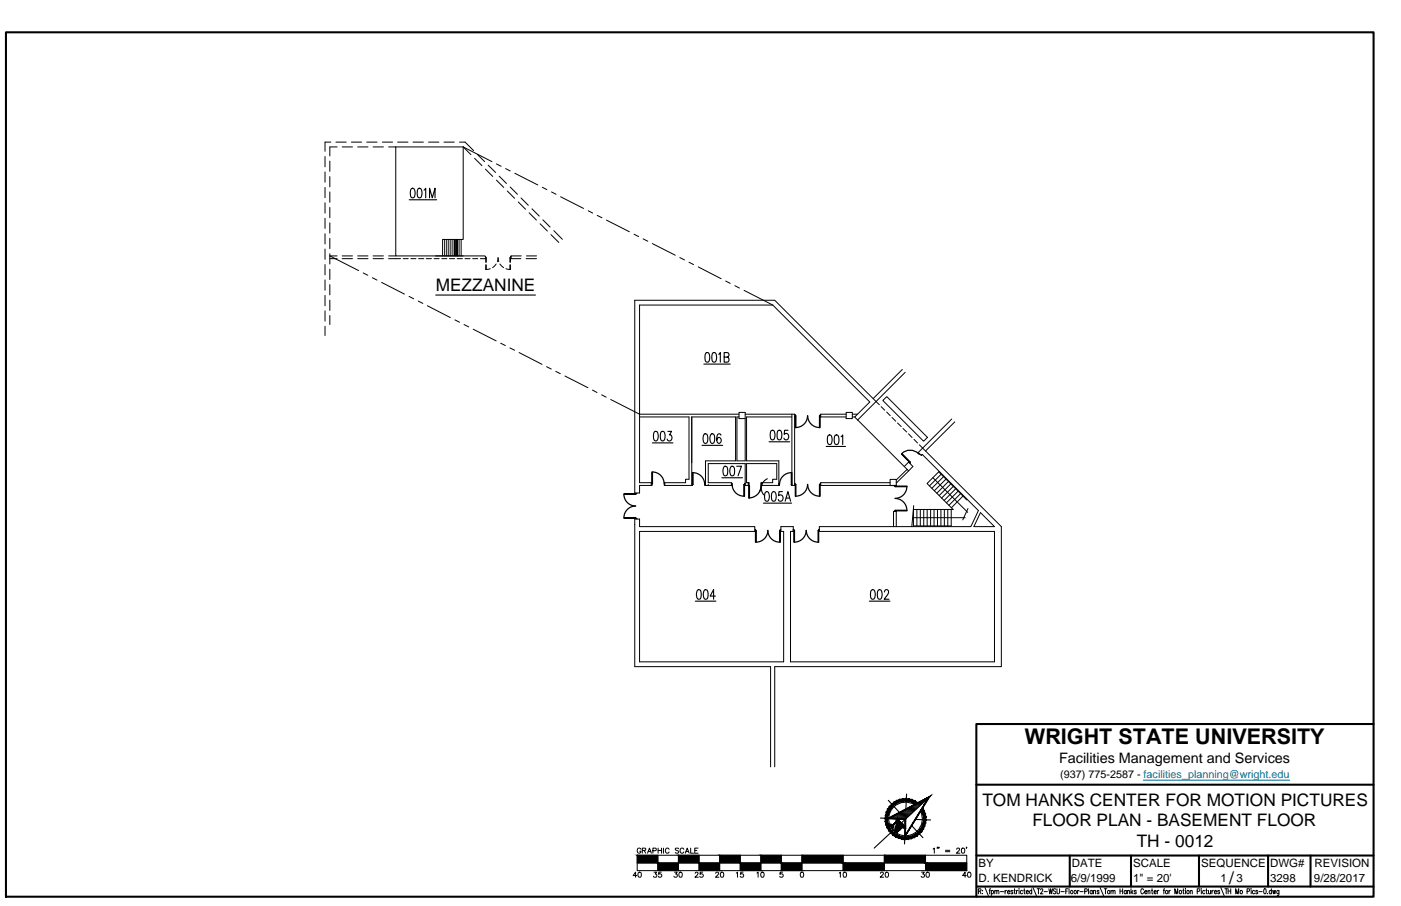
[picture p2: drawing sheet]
<svg xmlns="http://www.w3.org/2000/svg" width="432mm" height="279mm" viewBox="0 0 432 279" stroke-linecap="round" stroke-linejoin="round" font-family="sans-serif">
<!-- layer: A-EXISTING -->
<g fill="none" stroke="#000" stroke-width=".31">
<path d="M100.2 48.3v3.1M100.2 53v3.2M100.2 57.8v3.2M101.7 49.7v3.1M101.7 54.5v3.1M101.7 59.2v3.2M102 43.8h-1.8v2.9M103.5 43.8h3.2M103.9 45.3h-2.2v2.8M105.5 45.3h3.1M108.3 43.8h3.2M110.3 45.3h3.1"/>
<path d="M113 43.8h3.2M115 45.3h3.2M117.8 43.8h3.2M119.8 45.3h2.2M122.6 43.8h3.1M127.3 43.8h3.2M132.1 43.8h3.2M136.8 43.8h3.2M141.6 43.8h1.8l2.6 2.7M142.8 45.3l2.3 2.4M146.3 48.8l2.2 2.3M147.1 47.6l2.3 2.2"/>
<path d="M149.6 52.2l2.3 2.2M150.5 50.9l2.3 2.3M153 55.6l2.3 2.2M153.9 54.3l2.2 2.3M156.4 58.9l2.2 2.2M157.2 57.7l2.3 2.2M100.2 62.5v3.2M100.2 67.3v3.2M100.2 72.1v3.1M100.2 76.8v3.2M101.7 79.8h2.2M101.7 78.9h2.2"/>
<path d="M101.7 64v3.2M101.7 68.7v3.2M101.7 73.5v3.2M101.7 78.2v3.2M105.5 79.8h3.1M105.5 78.9h3.1M110.3 79.8h3.1M110.3 78.9h3.1M115 79.8h3.2M115 78.9h3.2M119.8 79.8h3.7M119.8 78.9h2.2"/>
<path d="M124.3 79.8h1.5M126.6 79.8h1.6M129 79.8h1.6M131.4 79.8h1.6M133.8 79.8h1.6M136.2 79.8h1.5M138.5 79.8h1.6M140.9 79.8h1.6M143.3 79.8h1.6M145.7 79.8h1.5M148.1 79.8h1.4M149.5 79.1h.2v.7h-.2"/>
<path d="M157.3 79.8h3.2M157.3 79.5h-.1v1.4M157.5 79.1h-.2v1.8M159.7 62.3l2.3 2.2M160.6 61.1l2.2 2.2M160.7 78.9h-3.2v.9M162.2 79.8h3.2M162.2 78.9h3.2M163.1 65.6l2.2 2.3M164 64.4l2.2 2.2M166.5 69l2.2 2.3M167.3 67.8l2.3 2.2"/>
<path d="M169.8 72.4l2.4 2.4M170.7 71.1l2.6 2.7M100.2 81.6v3.2M100.2 86.3v3.2M100.2 91.1v3.2M100.2 95.9v3.1M101.7 83v3.2M101.7 87.8v3.1M101.7 92.6v3.1M101.7 97.3v2.8M149.7 80.9v-1.4h.2v1.4M149.7 81.7v1.4h.2"/>
<path d="M149.9 81.7v1.4M151.1 82.9l-1.2 .2M152.9 81.4l-1.1 1.1M153.3 80.7l.2-1.2 .2 1.2M154.1 81.4l1.1 1.1M157.2 81.7v1.4M157.3 81.7v1.4l-1.4-.2M100.2 100.6v2.9M278.1 113.9l-9 9M279 114.8l-14.7 14.7M197.1 128.6h15.3v19.2h-1.1v1.1h-6.6v.8h8.5M197.1 127.7h30.7"/>
<path d="M227.8 128.6h-.7v13.5h2.6v-14.9h-1.9v1.9h1.9M229.7 127.7h15.2v22M244.1 128.6h-14v13.5h9.9v7.6M244.1 127.7v22M244.9 127.9h.2v.6h-.2M252.7 128.6h8.1M253 127.9h-.3v.6M260.8 127.2h1.9v1.9h-1.9zM260.8 127.7h-7.8v.9M262.7 128.6h.8M262.7 127.7h1.6M264.3 129.5l-.9-.9 4.7-4.6-29.9-29.9h-41.1v54.8h3.8v.8h-3.8v2.3h-1.5"/>
<path d="M264.3 129.5l15.7 15.7M271 124.8l-32.2-32.2h-43.2v59.6h.7v-.2M271.6 125.4l1.1 1.1M272.1 123.5l1.2-1.2 12.5 12.6-1.1 1.2zM273.3 127.1l1.1 1.1M274.9 128.7l1.2 1.2M276.6 130.4l1.2 1.1M278.3 132.1l1.2 1.1M280 133.8l1.1 1.1M281.7 135.5l1.1 1.1M283 139.5l-.1 .2 .4 .4 .2-.1M283 139.5l.9 .9 .3-.3 17.4 17.4-2.4 4.9h-46.7v1.5"/>
<path d="M283.4 137.2l25.2 25.2v43.2h-69.8v30.9M293.3 129.2l-10.3 10.3M294.3 130.1l-9 9M195.6 159.9v45.7h41.9v30.9M200.7 148.9v.8M204.9 148.9v.8M213.2 149.1h.2v.6h-.2zM213.2 149.1v-20.5h13.5v13.5h-9.3v7.6h-.2v-.6h.2M217.2 149.7h8.5M218.3 149.7h.1M225.4 149.1h.3v.6h-.3zM225.4 149.7v-.8h-7.1v-5.9h11.4v6.7"/>
<path d="M229.7 149.1h-.2v.6h.2M229.7 149.7h.9v-.8h-.5v-5.9h9.3v4.8h-1.3v1.1h-3.3v.8h5.2M240 149.1h.3v.6h-.3M244.9 149.1h.2v.6h-1.2v-.3M253 149.7h23.2v.2h-.6v-.2M274.3 148.9h-21.3v.8h-.3v-.6h.3M274.3 147.8h1.9v1.9h-1.9zM275.6 157.7v-.2h.6v4.9M276.2 157.7h-.8v4.7M279.6 144.8l-3.4 3.2M280 142.5l.2-.1 .4 .4-.1 .2M280 145.2l-3.8 3.7"/>
<path d="M280 142.5l-1.3 1.4M280 142.5l1.4 1.4-1.4 1.3M281.5 159.7h16M281.6 155.9l-.6 6.5M282.6 157.1v5.1M283.6 157.1v5.1M284.7 157.1v5.1M285.8 157.1v5.1M286.8 157.1v5.1M287.5 147.3l10.8 10.7M287.9 157.1v5.1M288.9 157.1v5.1"/>
<path d="M290 157.1v5.1M290 146.3l-3.5 3.5M290.8 147l-3.6 3.6M291.1 157.1v5.1M291.6 147.8l-3.6 3.6M292.1 157.1v5.1M292.3 148.5l-3.6 3.6M293 149.2l-3.6 3.6M293.8 150l-3.6 3.6M294.5 150.8l-3.5 3.6M295.3 151.5l-3.6 3.6M296.1 152.2l-3.6 3.6"/>
<path d="M296.8 153l-3.6 3.6M298 154.2l-8.7-8.7-3.6 3.6 8.1 8h-12.3v5.1h11.7v-5.1M298.3 156.8l-1.6 3.5M302.2 158.1l4.3 4.3h-6.3zM196.3 160.1v-.2h-.7v.2h1.5v2.3h35.5v1.5h-35.5v40.2h44.4v-40.2h-1v-.6h.2M232.6 163.3h.2v.6h-.2M244.5 163.3h.2v.6h-.2zM252.5 163.3h-.2v.6h54.2v40.2h-62.9v-40.2h.9v-1.5h-3.8v1.5"/>
</g>
<!-- layer: A-DOOR -->
<g fill="none" stroke="#000" stroke-width=".38">
<path d="M245.1 128.2h.2v3.7h-.2zM248.9 128.2a3.6 3.6 0 0 1-3.6 3.6M248.9 128.2a3.6 3.6 0 0 0 3.7 3.6M252.6 128.2h.1v3.7h-.1zM283.1 139.9a3.6 3.6 0 0 0-5.2 0M192.3 152.4a3.6 3.6 0 0 0 3.6 3.7 3.6 3.6 0 0 0-3.6 3.6M192.3 159.7h3.6v.2h-3.6zM192.3 152.2h3.6v.3h-3.6zM200.9 145.6h.2v3.6h-.2zM201.1 145.6a3.6 3.6 0 0 1 3.6 3.6M213.4 145.8h.2v3.6h-.2zM213.6 145.8a3.6 3.6 0 0 1 3.6 3.6"/>
<path d="M225.7 149.4a3.6 3.6 0 0 0 3.6 3.6M229.3 149.4h.2v3.6h-.2zM230.6 148.9l.3 .1-.1 .8-.2-.1M230.8 149.8h.2v3.8h-.2zM234.1 151.7l.5-1.9a3.8 3.8 0 0 1-3.8 3.8M234.8 148.9l-.3 .1 .1 .8 .2-.1M243.9 145.8a3.6 3.6 0 0 0-3.6 3.6M243.9 145.8h.2v3.6h-.2zM245.1 149.4h.2v3.6h-.2zM248.9 149.4a3.6 3.6 0 0 1-3.6 3.6M248.9 149.4a3.6 3.6 0 0 0 3.7 3.6M252.6 149.4h.1v3.6h-.1z"/>
<path d="M275.9 149.9h3.6v.2h-3.6zM275.9 157.4h3.6v.1h-3.6zM277.8 140l.2-.1 2.5 2.6-.1 .1zM279.5 150.1a3.6 3.6 0 0 1-3.6 3.6 3.7 3.7 0 0 1 3.6 3.6M232.8 163.6h.3v3.6h-.3zM233 167.2a3.6 3.6 0 0 0 3.7-3.6 3.6 3.6 0 0 0 3.6 3.6M240.3 163.6h.2v3.6h-.2zM244.7 163.6h.2v3.6h-.2zM244.8 167.2a3.6 3.6 0 0 0 3.7-3.6 3.7 3.7 0 0 0 3.6 3.6M252.2 163.6h.1v3.6h-.1z"/>
</g>
<!-- layer: ROOM-NUMBER -->
<g fill="none" stroke="#000" stroke-width=".34">
<path d="M126.8 58.2l.5-.1a2.02 2.02 0 0 1 0 2.9h-.2a1.38 1.38 0 0 1-.6-1.7zM128.9 58.2l.5-.1a2.02 2.02 0 0 1 0 2.9h-.2a1.38 1.38 0 0 1-.6-1.7zM130.7 58.6l.5-.5v2.9M126.1 61.6h8.5M132.4 61v-2.9l.8 2.9 .9-2.9v2.9M216.9 112.3h8.2M217.6 108.9l.5-.2a2.02 2.02 0 0 1 0 3h-.2a1.38 1.38 0 0 1-.6-1.7zM219.7 108.9l.5-.2a2.02 2.02 0 0 1 0 3h-.2a1.38 1.38 0 0 1-.6-1.7zM221.5 109.3l.5-.6v3M223.2 110.1l1.3-.1 .2-.4-.2-.7-1.3-.2v3h.9l.6-.6a.82 .82 0 0 0-.6-1M201.1 136.6h6.3M201.7 133.2l.5-.2a2.02 2.02 0 0 1 0 3h-.2a2.36 2.36 0 0 1-.3-2.8z"/>
<path d="M203.8 133.2l.6-.2a2.02 2.02 0 0 1 0 3h-.3a2.36 2.36 0 0 1-.3-2.8zM205.8 133h1.2l-.7 1.1a.88 .88 0 0 1 .8 1.2 .88 .88 0 0 1-1.4 .4l-.1-.3M216.4 137.3h6.3M217 133.9l.5-.1a1.38 1.38 0 0 1 .7 1.7l-.3 1.1-.6 .2a2.28 2.28 0 0 1-.3-2.9zM219.1 133.9l.5-.1a1.38 1.38 0 0 1 .7 1.7l-.3 1.1-.6 .2a2.28 2.28 0 0 1-.3-2.9zM222.2 134.2l-.1-.3-.6-.1a1.81 1.81 0 0 0 .2 3 .97 .97 0 0 0 .6-1 .97 .97 0 0 0-.8-.9l-.6 .8M237 136.2h6.4M237.7 132.8l.5-.1a2.02 2.02 0 0 1 0 3h-.2a1.38 1.38 0 0 1-.6-1.7zM239.8 132.8l.5-.1a2.02 2.02 0 0 1 0 3h-.2a1.38 1.38 0 0 1-.6-1.7zM242.9 132.7h-1.1l-.1 1.3a.95 .95 0 0 1 1.5 .5 .95 .95 0 0 1-1.1 1.2l-.5-.6M254.6 137.7h6M255.3 134.3l.5-.2a2.02 2.02 0 0 1 0 3h-.2a1.38 1.38 0 0 1-.6-1.7z"/>
<path d="M257.4 134.3l.6-.2a2.02 2.02 0 0 1 0 3h-.3a1.38 1.38 0 0 1-.6-1.7zM259.2 134.7l.5-.6v3M222.5 147.3h6.3M223.2 143.9l.5-.1a2.36 2.36 0 0 1 .3 2.8l-.6 .1a2.23 2.23 0 0 1-.2-2.8zM225.3 143.9l.5-.1a2.36 2.36 0 0 1 .3 2.8l-.5 .1a2.23 2.23 0 0 1-.3-2.8zM227 143.8h1.5l-1 2.9M235.3 155.2h8.7M235.9 151.8l.6-.2a2.02 2.02 0 0 1 0 3h-.2a1.38 1.38 0 0 1-.7-1.7zM236.5 147.6a3.2 3.2 0 0 0-1.1 5M238.1 151.8l.5-.2a2.02 2.02 0 0 1 0 3h-.2a1.38 1.38 0 0 1-.6-1.7zM241.1 151.6h-1l-.1 1.3a.89 .89 0 0 1 1.4 .7 .89 .89 0 0 1-1.4 .7l-.1-.3M242 154.6l.8-3 .9 3"/>
<path d="M242.3 153.6h1M214.3 185.4h6.4M215 182l.5-.2a2.36 2.36 0 0 1 .3 2.9l-.5 .1a2.23 2.23 0 0 1-.3-2.8zM217.1 182l.5-.2a2.36 2.36 0 0 1 .3 2.9l-.5 .1a2.23 2.23 0 0 1-.3-2.8zM220.5 183.8h-1.6l1-2v3M267.9 185.4h6.4M268.6 182l.5-.2a2.02 2.02 0 0 1 0 3h-.2a1.38 1.38 0 0 1-.6-1.7zM270.7 182l.5-.2a2.02 2.02 0 0 1 0 3h-.2a1.38 1.38 0 0 1-.6-1.7zM272.6 182.6l.1-.5a.68 .68 0 0 1 1-.1 .68 .68 0 0 1 .1 1l-1.3 1.8h1.5"/>
</g>
<!-- layer: A-Mezzanine -->
<path d="M134.3 78.9h15.2M136.4 78.9v-5.1h6.4v-28.5h-20.8v33.6h20.8M137 73.8v5.1M137.7 73.8v5.1M138.3 73.8v5.1M139 73.8v5.1M139.6 73.8v5.1M140.2 78.9v-5.1v5.1M140.9 78.9v-5.1v5.1M140.9 73.8v5.1M141.5 73.8v5.1M142.1 73.8v5.1" fill="none" stroke="#000" stroke-width=".31"/>
<!-- layer: BORDER -->
<path d="M1.8 10h421.5v266.5h-421.5zM423.3 223.3h-122.4v53.2M300.9 242h122.4M300.9 263.8h122.4M301 273.4h122.3M329.7 263.8v9.6M348.6 263.8v9.6M369.5 263.8v9.6M390.8 263.8v9.6M403.9 263.8v9.6" fill="none" stroke="#000" stroke-width=".63"/>
<!-- layer: BORDER-NOTE -->
<g fill="none" stroke="#000" stroke-width=".31">
<path d="M301.6 274.8h.6l.1-.6-.7-.1v1.5M302 274.8l.4 .8M302.8 274.6h.1M302.8 275.5h.1M303.6 273.7l1 2.5M304.9 274.6h.3M305.3 274.1h-.2l-.1 1.5M305.5 274.8l.2-.1a.43 .43 0 0 1 .5 .5 .43 .43 0 0 1-.7 .2M305.5 274.6v1.6M306.6 274.9l.3-.3 .3 .1v.9M306.6 274.6v1M307.2 274.9l.3-.3 .3 .1 .1 .9"/>
<path d="M308.3 275h1M309.8 274.6v1M310.2 274.6l-.4 .5M310.5 275.1h.7l-.1-.4a.43 .43 0 0 0-.6 .5 .43 .43 0 0 0 .7 .2M312.2 274.8l-.6-.1v.3l.6 .4-.3 .2-.4-.2M312.5 274.6h.4M312.7 274.1v1.3l.2 .2M313.3 274.6v1M313.7 274.6l-.4 .5M314 274.1h.1M314.1 274.6v1M315.2 274.8l-.3-.2a.49 .49 0 0 0-.4 .5 .49 .49 0 0 0 .6 .5l.1-.2"/>
<path d="M315.5 274.6h.4M315.7 274.1v1.3l.2 .2M316.3 275.1h.7l-.2-.5a.49 .49 0 0 0-.5 .5 .49 .49 0 0 0 .6 .5l.1-.2M318 274.8l-.2-.2a.49 .49 0 0 0-.5 .5 .49 .49 0 0 0 .6 .5l.1-.2M318 274.1v1.5M318.4 273.7l1 2.5M319.6 274.1h.8M320.1 274.1v1.5M320.7 274.5l.1-.4a.44 .44 0 0 1 .6 .2 .44 .44 0 0 1-.2 .6l-.6 .7h.9M321.8 275h1M323.3 274.1l.3 1.5 .2-1.5 .3 1.5 .3-1.5M325.4 274.3l-.3-.2-.5 .2 .2 .5 .5 .2a.42 .42 0 0 1-.1 .6 .42 .42 0 0 1-.6-.2"/>
<path d="M325.8 274.1v1.3l.3 .2 .5-.4v-1.1M327 275h1M328.5 274.8h.4M329.2 274.1h-.7v1.5M329.5 274.1v1.5M332.1 274.6v1M332.6 274.6l-.5 .5M332.8 275h1.1M334.3 274.9l.7-.1v-.7h-.7v1.5M335.5 274.1v1.5M336.6 274.8l-.1-.1a.43 .43 0 0 0-.5 .5 .43 .43 0 0 0 .6 .2M336.6 274.6v1"/>
<path d="M337 274.9l.3-.3 .3 .1 .1 .9M337 274.6v1M338.7 274.8l-.2-.2-.3 .1v.3l.5 .2v.2l-.2 .2-.4-.2M339.1 273.7l1 2.5M340.3 274.1h.8M340.7 274.1v1.5M342.4 274.9l.3-.3 .3 .1v.9M342.4 274.6v1M343 274.9l.3-.3 .3 .1 .1 .9M345.2 274.8h.8M345.2 274.1v1.5M346 274.1v1.5"/>
<path d="M347.1 274.8l-.1-.1a.43 .43 0 0 0-.5 .5 .43 .43 0 0 0 .6 .2M347.1 274.6v1M347.5 274.9l.3-.3 .3 .1 .1 .9M347.5 274.6v1M348.6 274.1v1.5M348.8 275.1l.4 .5M349.2 274.6l-.6 .8M350.2 274.8l-.2-.2-.4 .1v.3l.6 .2v.2l-.2 .2-.4-.2M352.4 274.5a.44 .44 0 0 0-.5-.4 .44 .44 0 0 0-.3 .6v.4a.44 .44 0 0 0 .3 .5 .44 .44 0 0 0 .5-.3M352.8 275.1h.7l-.3-.5a.49 .49 0 0 0-.4 .5 .49 .49 0 0 0 .6 .5l.1-.2M353.8 274.9l.3-.3 .3 .1v.9M353.8 274.6v1"/>
<path d="M354.9 274.6h.4M355.1 274.1v1.3l.3 .2M355.7 275.1h.7l-.2-.4a.43 .43 0 0 0-.5 .5 .43 .43 0 0 0 .7 .2M356.7 274.6v1M357.2 274.6l-.5 .5M358.5 274.6h.4M359 274.1l-.3 .3v1.2M360.3 274.6v1M360.7 274.6l-.4 .5M362.1 275.6v-1.5l.5 1.5 .4-1.5v1.5M364.5 274.6h.4M364.7 274.1v1.3l.3 .2"/>
<path d="M365.3 274.1h.1M365.4 274.6v1M366.8 274.9l.3-.3 .3 .1 .1 .9M366.8 274.6v1M369 274.9l.8-.1v-.6l-.8-.1v1.5M370.2 274.1h.1M370.3 274.6v1M371.3 274.8l-.2-.2a.49 .49 0 0 0-.5 .5 .49 .49 0 0 0 .6 .5l.1-.2M371.7 274.6h.4M371.8 274.1v1.3l.3 .2M372.5 274.6v1h.3l.3-.2M373.1 274.6v1"/>
<path d="M373.5 274.6v1M374 274.6l-.5 .5M374.3 275.1h.7l-.2-.4a.43 .43 0 0 0-.5 .5 .43 .43 0 0 0 .7 .2M375.9 274.8l-.6-.1v.3l.6 .4-.2 .2-.4-.2M376.3 273.7l1 2.5M377.5 274.1h.8M377.9 274.1v1.5M378.5 274.8h.8M378.5 274.1v1.5M379.3 274.1v1.5M380.8 275.6v-1.5l.5 1.5 .5-1.5v1.5M384.4 274.9l.7-.1v-.6l-.7-.1v1.5"/>
<path d="M385.5 274.1h.1M385.6 274.6v1M386.7 274.8l-.1-.1a.43 .43 0 0 0-.6 .5 .43 .43 0 0 0 .7 .2M387.7 274.8l-.6-.1v.3l.6 .4-.3 .2-.4-.2M388 275h1M389.7 274.1h.1a.93 .93 0 0 1 0 1.5l-.3-.2zM390.7 275.5v.1M391.9 274.8l-.2-.1a.43 .43 0 0 0-.5 .5 .43 .43 0 0 0 .7 .2M391.9 274.1v1.5M392.2 274.6l.3 1 .2-1 .2 1 .3-1M394.2 274.6v1.2l-.3 .4-.2-.1M394.2 274.8l-.1-.1a.43 .43 0 0 0-.6 .5 .43 .43 0 0 0 .7 .2"/>
<circle cx="330.3" cy="275.1" r=".48"/>
<circle cx="331.4" cy="275.1" r=".48"/>
<circle cx="341.7" cy="275.1" r=".48"/>
<circle cx="359.6" cy="275.1" r=".49"/>
<circle cx="363.8" cy="275.1" r=".48"/>
<circle cx="366.1" cy="275.1" r=".48"/>
<circle cx="382.6" cy="275.1" r=".48"/>
</g>
<!-- layer: NORTH -->
<g fill="#000" stroke="#000" stroke-width=".31">
<path d="M274.6 254.7l.4 .2zM274.6 254.9l.5 .3zM274.7 254.7l.3 .2zM274.9 254.6l.2 .1zM274.9 254.6l.2 .2zM276.2 254.9l1.2 .9-.9 .9zM276.6 252.6l.4 .4zM278.2 254.6l.7 .4zM278.2 254.8l.2 .1zM278.7 255l.1 .1z"/>
<path d="M273.8 252.2l.2 .2 12.7-6.9zM274 252.4l12.7-6.9-.6 .6zM286.1 246.1l-7.3 12.1 7.9-12.7zM286.1 246.1l-7.3 12.1 .3-.8zM279 252.7l-.2 5.5 .3-.8zM279 252.7l.2-.2-.1 4.9zM273.9 252.4l5.1 .3 .2-.2zM273.9 252.2l5.3 .3-5.3-.1z"/>
<path d="M274.4 254.5l.2 .1zM274.4 254.5l.2 .1z"/>
<path d="M274.4 254.5l.2 .1zM274.4 254.5l.2 .1z"/>
<path d="M274.6 254.9l.5 .3zM274.7 254.9l.4 .3z"/>
<path d="M275 254.6l1.7-1.6zM275 254.6l1.8-1.6zM276.4 252.7l.4 .3zM276.4 252.7l.4 .3zM276.4 252.7l.2-.2zM276.6 252.5l-.1 .2zM276.6 252.5l1.1 1.2zM276.6 252.6l1.1 1.1zM277.6 253.8l-.3 1.8zM277.6 253.8l-.4 2zM277.3 255.6l-.1 .2 .9-.9zM278.1 254.9l-.9 .9z"/>
<path d="M274.8 248l.6 .5-1.2 .2zM274.2 248.7l.6 .4 .6-.6zM274.2 248.7l.6 .4-1.2 .4zM273.6 249.5l.6 .4 .6-.8zM273.6 249.5l.6 .4-1 .5zM273.2 250.4l.7 .3 .3-.8zM273.2 250.4l.7 .3-1 .6zM272.9 251.3l.8 .2 .2-.8zM272.9 251.3l.8 .2-.9 .8zM272.8 252.3l.7 .1 .2-.9zM272.8 252.3l.7 .1-.6 .9zM273.5 252.4l-.6 .9 .7-.1zM272.9 253.3l.7-.1-.6 1.1zM273.6 253.2l-.6 1.1 .7-.2zM273 254.3l.7-.2-.3 1.1zM273.7 254.1l-.3 1.1 .6-.3zM273.4 255.2l.6-.3-.1 1.2zM274 254.9l-.1 1.2 .6-.4zM273.9 256.1l.6-.4v1.2zM274.5 255.7v1.2l.5-.6zM274.5 256.9l.5-.6 .2 1.2zM275 256.3l.2 1.2 .4-.6zM275.6 256.9l.4 1.2-.8-.6zM275.6 256.9l.4 1.2 .4-.7zM276.4 257.4l.5 1.1-.9-.4zM276.4 257.4l.5 1.1 .3-.7zM277.2 257.8l.7 1-1-.3zM277.2 257.8l.7 1 .1-.8zM278 258l.9 .9-1-.1zM278 258l.9 .9v-.8zM278.9 258.1l.9 .7-.9 .1zM278.9 258.1l.9 .7v-.7zM279.8 258.1l1 .5-1 .2zM279.8 258.1l1 .5-.2-.7zM280.6 257.9l1.1 .4-.9 .3zM280.6 257.9l1.1 .4-.3-.7zM281.4 257.6l1.2 .2-.9 .5zM281.4 257.6l1.2 .2-.4-.6zM282.2 257.2h1.2l-.8 .6zM282.2 257.2h1.2l-.5-.6zM282.9 256.6l1.1-.1-.6 .7zM283.4 256l-.5 .6 1.1-.1zM283.4 256l1.2-.3-.6 .8zM283.9 255.3l-.5 .7 1.2-.3zM283.9 255.3l1.1-.5-.4 .9zM284.3 254.6l-.4 .7 1.1-.5zM284.3 254.6l1-.7-.3 .9zM284.5 253.8l-.2 .8 1-.7zM284.5 253.8l.9-.8-.1 .9zM284.7 252.9l-.2 .9 .9-.8zM285.4 252v1l-.7-.1zM284.6 252.1l.1 .8 .7-.9zM285.2 251l.2 1-.8 .1zM284.5 251.2l.1 .9 .6-1.1zM284.9 250.1l.3 .9-.7 .2zM284.2 250.4l.3 .8 .4-1.1zM284.5 249.3l.4 .8-.7 .3zM283.8 249.7l.4 .7 .3-1.1z"/>
<path d="M274.4 254.5l.5 .4zM274.4 254.5l.6 .4z"/>
<path d="M274.4 254.5l.5 .4zM274.4 254.5l.5 .4zM274.4 254.6l.5 .3zM274.4 254.6l.5 .3z"/>
<path d="M274.4 254.6l.5 .4zM274.4 254.6l.5 .4z"/>
<path d="M274.8 254.7l.2 .2zM274.8 254.7l.2 .2zM274.8 254.7l.2 .2zM274.8 254.7l.2 .2z"/>
<path d="M274.8 254.7l.2 .2zM274.7 254.7l.3 .2z"/>
<path d="M274.7 254.7l.3 .2zM274.7 254.7l.3 .2z"/>
<path d="M274.7 254.7l.3 .2zM274.7 254.7l.3 .2zM274.7 254.7l.3 .2z"/>
<path d="M274.7 254.7l.3 .2zM274.6 254.7l.4 .2zM274.6 254.6l.4 .3z"/>
<path d="M274.4 254.6l.6 .4zM274.4 254.6l.6 .4z"/>
<path d="M274.4 254.6l.6 .4zM274.4 254.6l.6 .4zM274.4 254.6l.6 .4zM274.4 254.6l.6 .4z"/>
<path d="M274.4 254.6l.6 .5zM274.4 254.6l.6 .5z"/>
<path d="M274.3 254.6l.8 .8zM274.3 254.6l.8 .7zM274.3 254.6l.2-.1z"/>
<path d="M274.9 254.7l.1 .1zM274.8 254.7l.2 .1zM274.8 254.7l.2 .1zM274.8 254.7l.2 .1z"/>
<path d="M274.8 254.7l.2 .1zM274.8 254.7l.2 .2zM274.8 254.7l.2 .2zM274.8 254.7l.2 .2z"/>
<path d="M274.5 254.7l.5 .4zM274.5 254.7l.5 .4z"/>
<path d="M274.5 254.7l.6 .5zM274.5 254.7l.6 .5z"/>
<path d="M274.9 254.6l.2 .2zM274.9 254.6l.2 .2z"/>
<path d="M274.5 254.8l.6 .4zM274.5 254.8l.6 .4z"/>
<path d="M275 254.6l.1 .1zM275 254.6l.1 .1z"/>
<path d="M275 254.6l.1 .1zM275 254.6l.1 .1z"/>
<path d="M276.2 254.9l-.3 1.4 .6 .4zM275.9 256.3l.6 .4z"/>
<path d="M276.4 253.3l-1.3 1.4 1.4-1.3zM275 254.6l1.4-1.3z"/>
<path d="M276.5 252.7l.8 .6zM276.5 252.7l.8 .6z"/>
<path d="M276.7 253l1 .8zM276.7 253l1 .8z"/>
<path d="M276.5 253.8l.8 1.9 .2-1.2zM276.5 253.8l.8 1.9-1.1-.8z"/>
<path d="M276.5 253.4l1 1.1 .1-.3zM276.5 253.4l1 1.1-1-.7z"/>
<path d="M276.7 253l.9 1.2 .1-.4zM276.4 253.3l.3-.3 .9 1.2z"/>
<path d="M278 254.4l.2-.1zM278.2 254.3l.7 .7zM278.2 254.4l.7 .6z"/>
<path d="M278.2 254.3l.4 .4zM278.1 254.4l.5 .3zM278.1 254.4l.5 .3z"/>
<path d="M278.2 254.9h.2zM278.2 254.8l.2 .1zM278.2 254.8l.2 .1zM278.2 254.8l.2 .1zM278.2 254.8l.2 .1z"/>
<path d="M278.1 254.9l.1 .2zM278.1 254.9l.2 .1z"/>
<path d="M278.1 254.9l-.7 .9 .8-.7zM277.3 255.7l.8-.8-.7 .9z"/>
<path d="M278.1 254.9l.2 .1zM278.1 254.9l.2 .1z"/>
<path d="M278.1 254.9l.2 .1zM278.1 254.9l.2 .1z"/>
<path d="M278.2 254.9l.1 .1zM278.2 254.9h.2z"/>
<path d="M278.2 254.9l.1 .1zM278.2 254.9l.1 .1zM278.1 254.9l.2 .1zM278.1 254.9l.2 .1z"/>
<path d="M276.4 256.8l1.9-1.7zM276.4 256.7l1.8-1.7zM275.9 256.3l.5 .5zM275.9 256.3l.5 .4zM276.5 253.5l-.6 2.8zM276.6 253.3l-.7 3zM276.6 253.3l-1.5 1.4zM275.1 254.7l1.5-1.4z"/>
<path d="M278.2 254.8l.2 .1zM278.2 254.8l.2 .1z"/>
<path d="M278.2 254.8l.2 .1zM278.2 254.8l.2 .1z"/>
<path d="M278.3 254.8l.1 .1zM278.3 254.8l.2 .1z"/>
<path d="M278.3 254.8l.1 .1zM278.2 254.8l.2 .1z"/>
<path d="M278.3 254.7l.2 .2zM278.3 254.7l.2 .2z"/>
<path d="M278.3 254.7l.2 .2zM278.3 254.7l.2 .2z"/>
<path d="M278.3 254.7l.2 .2zM278.3 254.7l.3 .2z"/>
<path d="M278.3 254.7l.2 .2zM278.3 254.7l.2 .2zM278.3 254.7l.2 .2zM278.3 254.7l.2 .2z"/>
<path d="M278.1 254.4l.5 .4zM278.1 254.4l.5 .4z"/>
<path d="M278.3 254.7l.3 .2zM278.3 254.7l.3 .2z"/>
<path d="M278.1 254.4l.6 .4zM278.1 254.4l.6 .4z"/>
<path d="M278.2 254.5l.5 .4zM278.2 254.5l.5 .4z"/>
<path d="M278.2 254.5l.6 .4zM278.2 254.5l.6 .4z"/>
<path d="M278.2 254.6l.6 .4zM278.2 254.6l.6 .4z"/>
<path d="M278.3 254.7l.5 .4zM278.3 254.7l.5 .4z"/>
<path d="M278.6 254.9l.2 .2zM278.6 254.9l.2 .2zM278.7 255l.1 .1z"/>
<path d="M278.3 254.6l.5 .5zM278.3 254.6l.5 .5z"/>
<path d="M278.3 254.6l.5 .5zM278.3 254.6l.5 .5z"/>
<path d="M278.3 254.7l.5 .4zM278.3 254.7l.5 .4z"/>
<path d="M278.2 254.6l.7 .4zM278.2 254.6l.7 .4zM278.2 254.6l.6 .4z"/>
<path d="M282 247l.8 .5-.4 .6zM282 247l-.3 .7 .7 .4zM281.1 246.6l.9 .4-.3 .7zM281.1 246.6l-.2 .7 .8 .4zM280.2 246.4l.9 .2-.2 .7zM280.2 246.4l-.2 .7 .9 .2zM279.2 246.3l1 .1-.2 .7zM279.2 246.3v.7l.8 .1zM278.3 246.4l.9-.1v.7zM278.3 246.4l.1 .7 .8-.1zM277.3 246.5l1-.1 .1 .7zM277.3 246.5l.3 .7 .8-.1zM276.4 246.9l.9-.4 .3 .7zM276.4 246.9l.3 .6 .9-.3zM275.6 247.4l.8-.5 .3 .6zM275.6 247.4l.4 .6 .7-.5zM274.8 248l.8-.6 .4 .6zM274.8 248l.6 .5 .6-.5z"/>
</g>
<g fill="none" stroke="#000" stroke-width=".31">
<path d="M274.6 254.7h.1M274.7 254.7h.1M274.8 254.7l-.1 .1M274.9 254.9h.1M275 254.9h.1M275 254.9v.1M275 254.8v.1M275 255h-.1M278.1 254.4h.1M278.2 254.8h.1M278.3 254.6h.1M278.3 254.7v.1"/>
<path d="M278.3 254.7h.1M278.6 254.9l-.2 .1"/>
</g>
<circle cx="275.1" cy="254.7" r=".17" fill="#000"/>
<g fill="none" stroke="#000" stroke-width=".34">
<path d="M271.4 252.3l4.7 .1M273.8 246.8l3.5 3.8 3.8 .2M274.2 252.2l5.2 .1M274.8 251.9l4.8 .2M275.3 251.6l4.6 .2M275.8 251.3l4.4 .3M276.1 255.3l-6.7 6.2M276.2 251.1l4.3 .2M276.7 250.8l4.1 .2M277.8 250.3l3.6 .2M278.2 250.1l3.5 .1M278.7 249.8l3.3 .2"/>
<path d="M279 255.6l-.2 4.7M279.4 244.9l-.2 4.7 3.1 .1M279.8 249.3l2.7 .1M280.2 249l2.6 .1M280.7 248.8l2.4 .1M280.9 254.6l3.6 3.7M281.2 248.5l2.2 .1M281.7 248.3h2M281.9 248.2a5.2 5.2 0 0 0-7.9 3.3 5.2 5.2 0 0 0 5.8 6.2 5.2 5.2 0 0 0 3.9-7.6M282.1 252.7l4.7 .2M282.3 248l1.7 .1M282.7 247.7l1.5 .1"/>
<path d="M283.2 247.5h1.3M283.7 247.2l1.1 .1M284.2 247h.9M284.7 246.7h.7M285.2 246.4l.5 .1M285.7 246.2h.3M286.2 245.9h.1M286.4 245.8l-8.8 8.1"/>
</g>
<!-- layer: Graphic Scale -->
<g fill="none" stroke="#000" stroke-width=".31">
<path d="M196.3 270h-1.2l.8-1v1.5M196.4 263.8h101.6v4.7h-101.6zM196.4 266.1h101.6M196.9 269h.2a.81 .81 0 0 1 .6 .7 .81 .81 0 0 1-.6 .8l-.5-.7zM197.5 261.9a.59 .59 0 0 0-.6-.4 .59 .59 0 0 0-.5 .6v.4a.57 .57 0 0 0 .6 .6 .57 .57 0 0 0 .5-.6h-.3M198 262.3l.9-.1 .1-.5-1-.2v1.6M198.5 262.3l.5 .8M199.6 263.1l.6-1.6 .6 1.6M199.8 262.6h.7M201.2 262.4l1-.1v-.7l-1-.1v1.6M201.6 269h.8l-.5 .6a.53 .53 0 0 1 .4 .8 .53 .53 0 0 1-.9-.2M202.7 263.8v4.7"/>
<path d="M202.8 261.5v1.6M202.8 262.3h1.1M203.8 269h-.8v.6a.56 .56 0 0 1 .8 0 .56 .56 0 0 1-.1 .9 .56 .56 0 0 1-.8-.3M203.9 261.5v1.6M204.5 261.5v1.6M206.2 261.9a.59 .59 0 0 0-.6-.4 .59 .59 0 0 0-.5 .6v.4a.59 .59 0 0 0 .5 .6 .59 .59 0 0 0 .6-.4M207.9 269h.8l-.4 .6a.54 .54 0 0 1 .5 .5 .54 .54 0 0 1-.5 .5 .54 .54 0 0 1-.6-.4M209.1 263.8v4.7M209.2 261.8l-.9-.2-.1 .5 .8 .3 .2 .5-.4 .2-.7-.2M209.4 269a.77 .77 0 0 1 1 .6 .77 .77 0 0 1-.6 .9h-.4l-.1-.3zM210.7 261.9a.59 .59 0 0 0-.6-.4 .59 .59 0 0 0-.5 .6v.4a.59 .59 0 0 0 .5 .6 .59 .59 0 0 0 .6-.4M211.2 263.1l.6-1.6 .6 1.6"/>
<path d="M211.4 262.6h.8M212.9 261.5v1.6h.9M214.1 262.3h.7M214.3 269.3l.3-.3 .6 .3-.3 .5-.7 .7h1M215.2 261.5h-1.1v1.6h1.1M215.4 263.8v4.7M216.6 269h-.8l-.1 .6a.57 .57 0 0 1 .9 0 .57 .57 0 0 1-.1 .8 .57 .57 0 0 1-.8-.2M220.6 269.3l.3-.3 .6 .3-1 1.2h1.1M221.8 263.8v4.7M222.3 269a.77 .77 0 0 1 .9 .6 .77 .77 0 0 1-.6 .9l-.5-.3-.1-.6zM226.9 269.3l.4-.3v1.5M228.1 263.8v4.7"/>
<path d="M229 269h-.7l-.1 .6a.56 .56 0 0 1 .9 0 .56 .56 0 0 1-.1 .9 .56 .56 0 0 1-.9-.3M233.3 269.3l.4-.3v1.5M234.5 263.8v4.7M234.7 269a.77 .77 0 0 1 .9 .6 .77 .77 0 0 1-.5 .9l-.6-.3v-.6zM240.8 263.8v4.7M241.2 269h-.7l-.1 .6a.57 .57 0 0 1 .8 0 .57 .57 0 0 1 0 .8 .57 .57 0 0 1-.9-.2M246.9 269a.77 .77 0 0 1 .9 .6 .77 .77 0 0 1-.6 .9h-.3l-.2-.3zM247.2 263.8v4.7M258.7 269.3l.3-.3v1.5M259.9 263.8v4.7M260.1 269a.77 .77 0 0 1 .9 .6 .77 .77 0 0 1-.6 .9h-.3l-.2-.3zM271.4 269.3l.3-.3 .6 .3-.3 .5-.7 .7h1"/>
<path d="M272.6 263.8v4.7M273 269a.73 .73 0 0 1 .9 .8 .73 .73 0 0 1-.9 .7l-.2-.7zM284 269h.9l-.5 .6a.53 .53 0 0 1 .5 .4 .53 .53 0 0 1-.4 .6 .53 .53 0 0 1-.6-.4M285.3 263.8v4.7M285.6 269h.2a.81 .81 0 0 1 .6 .7 .81 .81 0 0 1-.6 .8l-.4-.7zM287.6 261.8l.4-.3v1.6M289 261.3h-.2h.2l-.2 .4M289.4 261.3l-.1 .4M291.4 262.2h1.3M291.4 262.7h1.3M294.9 261.9l.3-.4 .4 .1 .2 .2-1 1.3h1M296.5 261.6a.73 .73 0 0 1 .9 .7 .73 .73 0 0 1-.9 .7l-.2-.6z"/>
<path d="M297.8 270h-1.1l.7-1v1.5M298 261.3h-.2h.2l-.2 .4M298.4 269a.73 .73 0 0 1 .9 .8 .73 .73 0 0 1-.9 .7l-.2-.7z"/>
</g>
<g fill="#000" stroke="#000" stroke-width=".31">
<path d="M196.4 263.8l6.3 2.3v-2.3zM196.4 263.8l6.3 2.3h-6.3z"/>
<path d="M202.7 266.1l6.4 2.4v-2.4zM202.7 266.1l6.4 2.4h-6.4z"/>
<path d="M209.1 263.8l6.3 2.3v-2.3zM209.1 263.8l6.3 2.3h-6.3z"/>
<path d="M215.4 266.1l6.4 2.4v-2.4zM215.4 266.1l6.4 2.4h-6.4z"/>
<path d="M221.8 263.8l6.3 2.3v-2.3zM221.8 263.8l6.3 2.3h-6.3z"/>
<path d="M228.1 266.1l6.4 2.4v-2.4zM228.1 266.1l6.4 2.4h-6.4z"/>
<path d="M234.5 263.8l6.3 2.3v-2.3zM234.5 263.8l6.3 2.3h-6.3z"/>
<path d="M240.8 266.1l6.4 2.4v-2.4zM240.8 266.1l6.4 2.4h-6.4z"/>
<path d="M247.2 263.8l12.7 2.3v-2.3zM247.2 263.8l12.7 2.3h-12.7z"/>
<path d="M259.9 266.1l12.7 2.4v-2.4zM259.9 266.1l12.7 2.4h-12.7z"/>
<path d="M272.6 263.8l12.7 2.3v-2.3zM272.6 263.8l12.7 2.3h-12.7z"/>
<path d="M285.3 266.1l12.7 2.4v-2.4zM285.3 266.1l12.7 2.4h-12.7z"/>
</g>
<!-- layer: BORDER-NOTE -->
<path d="M352.5 240.6h45" fill="none" stroke="#007095" stroke-width=".34"/>
<!-- layer: Phantom Line -->
<g fill="none" stroke="#000" stroke-width=".31">
<path d="M142.8 45.3l8.8 4.5M153 50.6l1.4 .7M155.8 52l1.4 .7M158.7 53.4l7 3.6M167.1 57.8l1.4 .7M170 59.2l1.4 .7M101.7 78.9l8.8 4.6M172.8 60.7l7 3.6M181.3 65l1.4 .7M184.1 66.4l1.4 .8M186.9 67.9l7.1 3.6M195.4 72.2l1.4 .8"/>
<path d="M198.2 73.7l1.5 .7M201.1 75.1l7 3.6M209.5 79.4l1.5 .8M111.9 84.2l1.4 .7M114.8 85.7l1.4 .7M117.6 87.1l7 3.6M126.1 91.4l1.4 .7M128.9 92.9l1.4 .7M131.7 94.3l7.1 3.6M140.2 98.7l1.4 .7M212.4 80.9l1.4 .7M215.2 82.3l7.1 3.7"/>
<path d="M223.7 86.7l1.4 .7M226.5 88.1l1.4 .7M229.3 89.5l8.9 4.6M143 100.1l1.5 .7M145.9 101.5l7 3.6M154.3 105.8l1.5 .8M157.2 107.3l1.4 .7M160 108.7l7.1 3.7M168.5 113.1l1.4 .7M171.3 114.5l1.4 .7M174.1 116l7.1 3.6M182.6 120.3l1.4 .7"/>
<path d="M185.4 121.8l1.4 .7M188.2 123.2l8.9 4.5"/>
</g>
<!-- layer: BORDER-NOTE -->
<path d="M134.3 91h30.7" fill="none" stroke="#000" stroke-width=".34"/>
<text font-size="6.7" x="315.9" y="229.5">WRIGHT STATE UNIVERSITY</text>
<g font-size="5.3">
<text x="134.3" y="89.9">MEZZANINE</text>
<text x="302.8" y="248.4">TOM HANKS CENTER FOR MOTION PICTURES</text>
<text x="318.2" y="254.9">FLOOR PLAN - BASEMENT FLOOR</text>
<text x="350.4" y="261.2">TH - 0012</text>
<text x="378.9" y="272.8">/</text>
</g>
<text font-size="4.4" x="326.4" y="235.4">Facilities Management and Services</text>
<g font-size="3.5">
<text x="301.6" y="267.3">BY</text>
<text x="330.4" y="267.3">DATE</text>
<text x="349.3" y="267.3">SCALE</text>
<text x="370.2" y="267.3">SEQUENCE</text>
<text x="391.5" y="267.3">DWG#</text>
<text x="405.1" y="267.3">REVISION</text>
<text x="301.6" y="272.1">D. KENDRICK</text>
<text x="330" y="272.1">6/9/1999</text>
<text x="349.3" y="272.1">1&quot; = 20'</text>
<text x="376.1" y="272.1">1</text>
<text x="381.1" y="272.1">3</text>
<text x="391.5" y="272.1">3298</text>
<text x="405" y="272">9/28/2017</text>
</g>
<text font-size="3.3" x="326.8" y="239.9">(937) 775-2587 - facilities_planning@wright.edu</text>
</svg>
